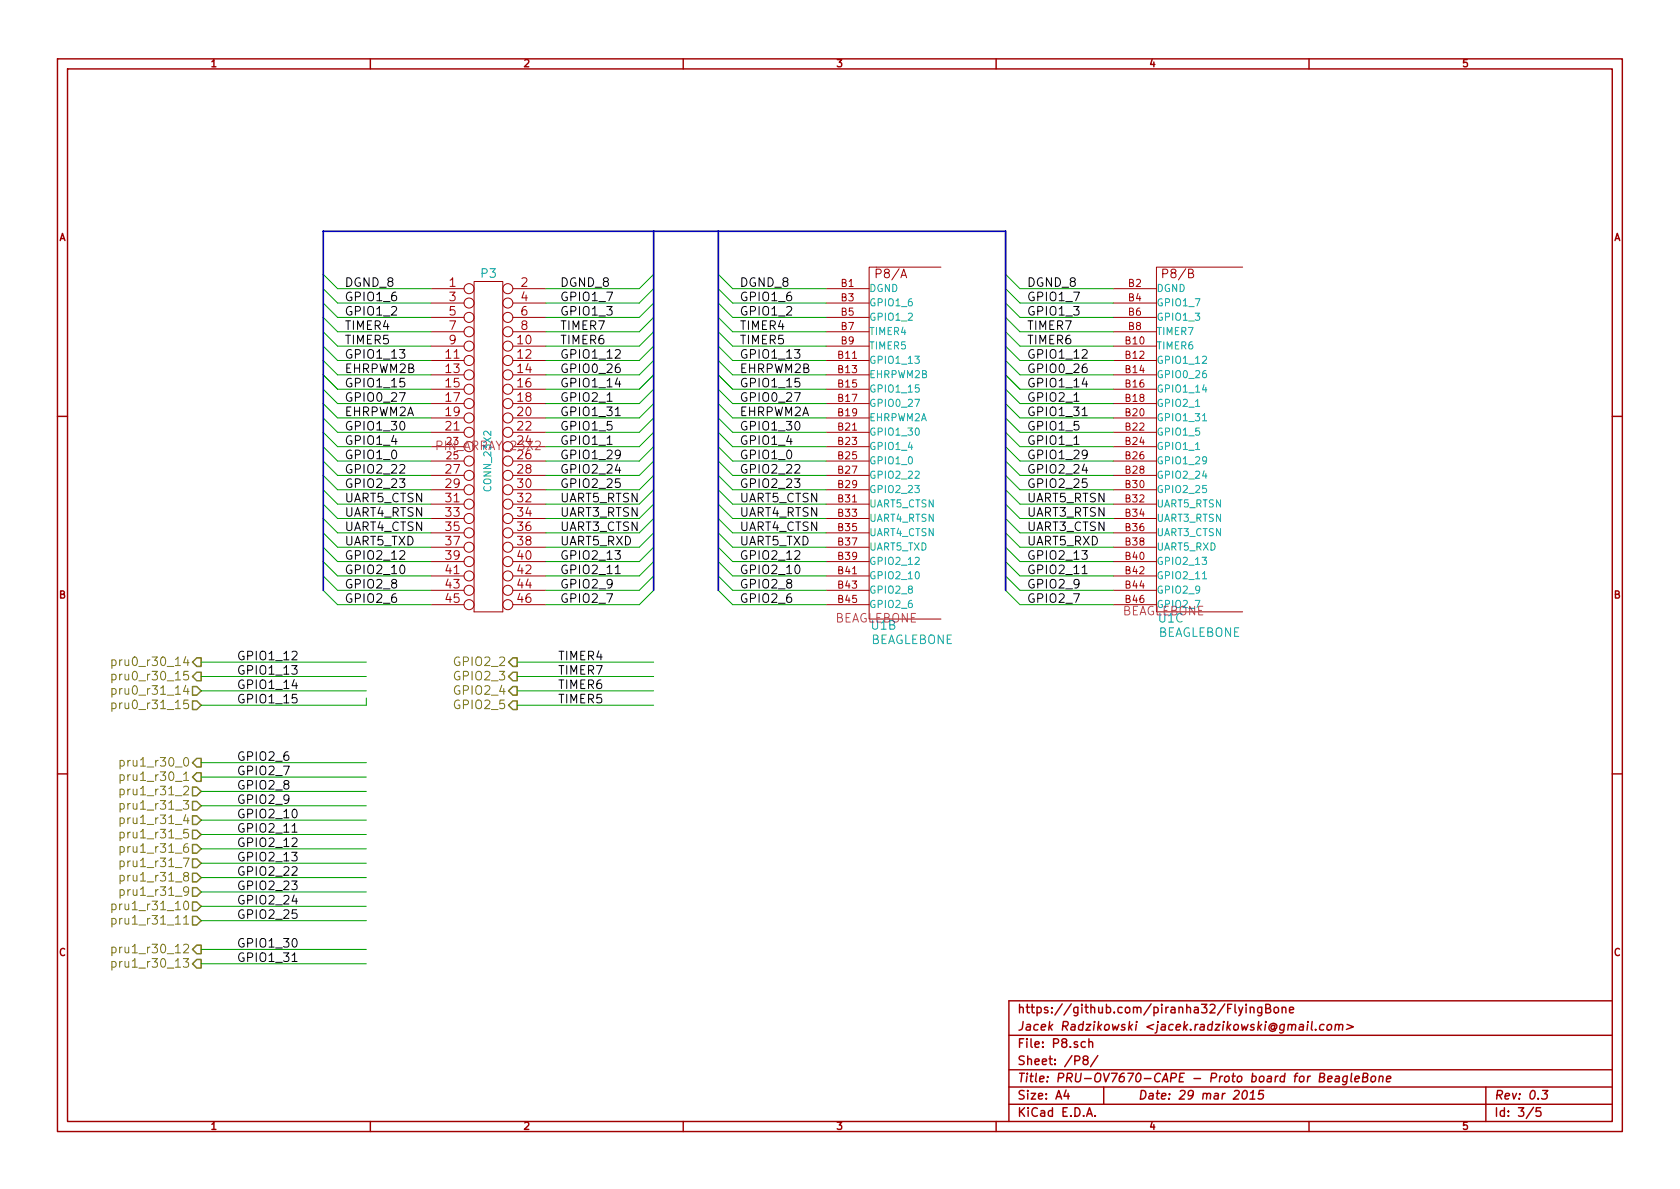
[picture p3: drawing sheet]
<svg xmlns="http://www.w3.org/2000/svg" width="297mm" height="210mm" viewBox="0 0 297 210" stroke-linecap="round" stroke-linejoin="round" font-family="sans-serif">
<g fill="none" stroke="#a00000" stroke-width=".25">
<path d="M10.2 10.4h276.6v189.7h-276.6zM11.9 12.2h273.2v186.1h-273.2zM65.5 10.4v1.8M120.8 10.4v1.8M176.1 10.4v1.8M231.4 10.4v1.8M10.2 73.6h1.7M285.1 73.6h1.7M10.2 136.8h1.7M285.1 136.8h1.7M218.4 177.6v1.3l.2 .2M219 178.1l.4 1"/>
<path d="M219.7 178.1l-.5 1.4-.2 .1M220.3 177.6v.1M220.3 178.1v1M221.1 178.3v-.1a.36 .36 0 0 1 .6 .1v.8M221.1 178.1v1M223.1 178.1v1.2l-.3 .3-.4-.1M223.1 178.2a.48 .48 0 0 0-.7 .1v.7l.3 .1 .4-.1M223.8 178.3h.5l.2-.1 .1-.3-.1-.2-.7-.1v1.5h.6l.3-.3a.41 .41 0 0 0-.4-.5M225.3 178.3l.3-.2 .4 .2v.7l-.2 .1-.5-.1zM226.7 178.3l.1-.1a.36 .36 0 0 1 .6 .1v.8M226.7 178.1v1M228 178.6l.7-.1v-.3l-.5-.1-.2 .2 .1 .7h.6"/>
<path d="M285.1 177h-106.7v21.3M65.5 198.3v1.8M120.8 198.3v1.8M176.1 198.3v1.8M178.4 183.1h106.7M178.4 189.2h106.7M178.4 195.3h106.7M178.4 192.2h106.7M188.5 192.8l-.4 1h1M188.8 193.3v1.1M191.8 187.4l-.3-.3 .1-.2a.48 .48 0 0 1 .7 0l.1 .2-.2 .2-.4 .1-.3 .3 .1 .4 .2 .2h.3l.3-.3v-.3l-.3-.3M191.9 184.3a.48 .48 0 0 0-.7 0v.8l.3 .1 .4-.1"/>
<path d="M192.1 197.4l.5-1.5 .5 1.5M192.3 197h.7M192.5 184.3h.1a.36 .36 0 0 1 .6 .1v.8M192.5 183.7v1.5M193.6 197.3v.1M194.1 186.7l-1.3 1.9M195.1 192.2v3.1M219.9 193l.3-.2a.88 .88 0 0 1-.3 1.6l-.3-.3a1.19 1.19 0 0 1 .3-1.1zM221 194.4h.9M221.1 193.3l.5-.5-.2 1.6M223.4 192.8h-.7l-.2 .8 .3-.2 .5 .1 .1 .2-.2 .5-.2 .2-.6-.2M229.8 181.2h.6v1"/>
<path d="M230.5 181.5a.69 .69 0 0 0-.8 .3v.3l.2 .1 .5-.1M231.2 181.1l-.1 1.1M231.3 180.6v.2M231.4 198.3v1.8M232 180.6l-.1 1.4 .2 .2M232.6 182v.2M233.3 190.5l.7-.1 .2-.2v-.3l-.3-.1h-.5l-.2 1.5h.6l.3-.1 .1-.4-.3-.3M234.1 181.2l-.1-.1a.52 .52 0 0 0-.7 .4v.5l.3 .2 .4-.1M234.7 190.8l.8-.1v-.3h-.6l-.2 .7 .2 .2 .5-.1M234.7 181.3l.3-.2 .4 .2-.1 .7-.2 .2-.5-.2zM236.1 181.3l.3-.2 .3 .1v1M236.1 181.1l-.1 1.1"/>
<path d="M236.2 190.4h.6l-.1 .9M236.8 181.4a.35 .35 0 0 1 .3-.3 .35 .35 0 0 1 .3 .3l-.1 .8M236.8 190.7a.69 .69 0 0 0-.8 .3l.1 .2 .1 .1 .5-.1M238.2 181.1l1.1 .5-1.3 .4M238.2 190.4l-.1-.1a.52 .52 0 0 0-.7 .3v.6l.3 .1 .4-.1M238.2 190.3l-.1 1.2-.4 .3-.3-.1M239 189.8l-.2 1.3 .2 .2M239.6 190.8l.7-.1v-.3h-.6l-.2 .7 .3 .2 .4-.1M241 190.5l.7-.1 .1-.2v-.3l-.2-.1h-.5l-.2 1.5h.6l.2-.1 .1-.4-.3-.3M242.5 190.4l.3-.1 .4 .1v.6l-.4 .3-.4-.1zM243.9 190.4l.2-.1 .4 .1-.1 .9M243.9 190.3l-.1 1"/>
<path d="M245.1 190.8l.8-.1-.1-.3h-.5l-.2 .7 .2 .2 .4-.1M262.7 192.2v6.1M271.1 195.8l-1.3 2M272.4 195.9h-.7l-.1 .7 .2-.1h.5l.2 .3-.1 .5-.2 .1-.6-.1M272.7 192.8h1l-.6 .6 .4 .1 .1 .2-.1 .4-.3 .3-.6-.2"/>
</g>
<path d="M108.8 73.5h.9M191.3 73.5h.9M108.8 101.4h.9M191.3 101.4h.9M51.6 147.2h.9M51.6 170h.9" fill="none" stroke="#000" stroke-width=".18"/>
<g fill="none" stroke="#00a000" stroke-width=".18">
<path d="M57.1 51l2.6 2.6h16.5M57.1 53.6l2.6 2.5h16.5M57.1 58.7l2.6 2.5h16.5M57.1 56.1l2.6 2.6h16.5M57.1 48.5l2.6 2.5h16.5M115.6 51l-2.6 2.6h-16.5M115.6 53.6l-2.6 2.5h-16.5M115.6 58.7l-2.6 2.5h-16.5M115.6 56.1l-2.6 2.6h-16.5M115.6 48.5l-2.6 2.5h-16.5M127 48.5l2.5 2.5h16.5M127 56.1l2.5 2.6h16.5"/>
<path d="M127 58.7l2.5 2.5h16.5M127 53.6l2.5 2.5h16.5M127 51l2.5 2.6h16.5M177.8 51l2.5 2.6h16.5M177.8 53.6l2.5 2.5h16.5M177.8 58.7l2.5 2.5h16.5M177.8 56.1l2.5 2.6h16.5M177.8 48.5l2.5 2.5h16.5M57.1 71.4l2.6 2.5h16.5M57.1 73.9l2.6 2.5h16.5M57.1 68.8l2.6 2.6h16.5M57.1 66.3l2.6 2.5h16.5"/>
<path d="M57.1 76.4l2.6 2.6h16.5M57.1 79l2.6 2.5h16.5M57.1 63.7l2.6 2.6h16.5M57.1 61.2l2.6 2.5h16.5M115.6 71.4l-2.6 2.5h-16.5M115.6 73.9l-2.6 2.5h-16.5M115.6 68.8l-2.6 2.6h-16.5M115.6 66.3l-2.6 2.5h-16.5M115.6 76.4l-2.6 2.6h-16.5M115.6 79l-2.6 2.5h-16.5M115.6 63.7l-2.6 2.6h-16.5M115.6 61.2l-2.6 2.5h-16.5"/>
<path d="M127 61.2l2.5 2.5h16.5M127 63.7l2.5 2.6h16.5M127 66.3l2.5 2.5h16.5M127 79l2.5 2.5h16.5M127 76.4l2.5 2.6h16.5M127 68.8l2.5 2.6h16.5M127 73.9l2.5 2.5h16.5M127 71.4l2.5 2.5h16.5M177.8 71.4l2.5 2.5h16.5M177.8 73.9l2.5 2.5h16.5M177.8 68.8l2.5 2.6h16.5M177.8 66.3l2.5 2.5h16.5"/>
<path d="M177.8 76.4l2.5 2.6h16.5M177.8 79l2.5 2.5h16.5M177.8 63.7l2.5 2.6h16.5M177.8 61.2l2.5 2.5h16.5M57.1 99.3l2.6 2.5h16.5M57.1 96.8l2.6 2.5h16.5M57.1 86.6l2.6 2.5h16.5M57.1 89.1l2.6 2.6h16.5M57.1 94.2l2.6 2.6h16.5M57.1 91.7l2.6 2.5h16.5M57.1 84.1l2.6 2.5h16.5M57.1 81.5l2.6 2.6h16.5"/>
<path d="M115.6 99.3l-2.6 2.5h-16.5M115.6 96.8l-2.6 2.5h-16.5M115.6 86.6l-2.6 2.5h-16.5M115.6 89.1l-2.6 2.6h-16.5M115.6 94.2l-2.6 2.6h-16.5M115.6 91.7l-2.6 2.5h-16.5M115.6 84.1l-2.6 2.5h-16.5M115.6 81.5l-2.6 2.6h-16.5M127 81.5l2.5 2.6h16.5M127 84.1l2.5 2.5h16.5M127 91.7l2.5 2.5h16.5M127 94.2l2.5 2.6h16.5"/>
<path d="M127 89.1l2.5 2.6h16.5M127 86.6l2.5 2.5h16.5M127 96.8l2.5 2.5h16.5M127 99.3l2.5 2.5h16.5M177.8 99.3l2.5 2.5h16.5M177.8 96.8l2.5 2.5h16.5M177.8 86.6l2.5 2.5h16.5M177.8 89.1l2.5 2.6h16.5M177.8 94.2l2.5 2.6h16.5M177.8 91.7l2.5 2.5h16.5M177.8 84.1l2.5 2.5h16.5M177.8 81.5l2.5 2.6h16.5"/>
<path d="M35.6 117.1h29.2M35.6 119.6h29.2M57.1 101.8l2.6 2.6h16.5M57.1 104.4l2.6 2.5h16.5M91.4 117.1h24.2M91.4 119.6h24.2M115.6 101.8l-2.6 2.6h-16.5M115.6 104.4l-2.6 2.5h-16.5M127 104.4l2.5 2.5h16.5M127 101.8l2.5 2.6h16.5M177.8 101.8l2.5 2.6h16.5M177.8 104.4l2.5 2.5h16.5"/>
<path d="M35.6 122.2h29.2M35.6 134.9h29.2M35.6 137.4h29.2M35.6 139.9h29.2M64.8 123.4v1.3h-29.2M91.4 122.2h24.2M91.4 124.7h24.2M35.6 142.5h29.2M35.6 145h29.2M35.6 147.6h29.2M35.6 150.1h29.2M35.6 152.6h29.2"/>
<path d="M35.6 157.7h29.2M35.6 155.2h29.2M35.6 160.3h29.2M35.6 162.8h29.2M35.6 167.9h29.2M35.6 170.4h29.2"/>
</g>
<g fill="none" stroke="#a00000" stroke-width=".18">
<path d="M76.2 51h5.8M76.2 53.6h5.8M76.2 56.1h5.8M76.2 58.7h5.8M83.8 49.8h5.1v58.4h-5.1zM90.7 51h5.8M90.7 53.6h5.8M90.7 56.1h5.8M90.7 58.7h5.8M146 51h7.7M146 53.6h7.7M146 56.1h7.7"/>
<path d="M146 58.7h7.7M166.4 47.2h-12.7v62.3h12.7M196.8 51h7.7M196.8 53.6h7.7M196.8 56.1h7.7M196.8 58.7h7.7M219.7 47.2h-15.2v61h15.2M76.2 61.2h5.8M76.2 73.9h5.8M76.2 63.7h5.8M76.2 76.4h5.8M76.2 66.3h5.8"/>
<path d="M76.2 79h5.8M76.2 68.8h5.8M76.2 71.4h5.8M90.7 61.2h5.8M90.7 73.9h5.8M90.7 63.7h5.8M90.7 76.4h5.8M90.7 66.3h5.8M90.7 79h5.8M90.7 68.8h5.8M90.7 71.4h5.8M146 61.2h7.7"/>
<path d="M146 73.9h7.7M146 63.7h7.7M146 76.4h7.7M146 66.3h7.7M146 79h7.7M146 68.8h7.7M146 71.4h7.7M196.8 61.2h7.7M196.8 73.9h7.7M196.8 63.7h7.7M196.8 76.4h7.7M196.8 66.3h7.7"/>
<path d="M196.8 79h7.7M196.8 68.8h7.7M196.8 71.4h7.7M76.2 86.6h5.8M76.2 99.3h5.8M76.2 89.1h5.8M76.2 91.7h5.8M76.2 81.5h5.8M76.2 94.2h5.8M76.2 84.1h5.8M76.2 96.8h5.8M90.7 86.6h5.8"/>
<path d="M90.7 99.3h5.8M90.7 89.1h5.8M90.7 91.7h5.8M90.7 81.5h5.8M90.7 94.2h5.8M90.7 84.1h5.8M90.7 96.8h5.8M146 86.6h7.7M146 99.3h7.7M146 89.1h7.7M146 91.7h7.7M146 81.5h7.7"/>
<path d="M146 94.2h7.7M146 84.1h7.7M146 96.8h7.7M196.8 86.6h7.7M196.8 99.3h7.7M196.8 89.1h7.7M196.8 91.7h7.7M196.8 81.5h7.7M196.8 94.2h7.7M196.8 84.1h7.7M196.8 96.8h7.7M76.2 101.8h5.8"/>
<path d="M76.2 104.4h5.8M76.2 106.9h5.8M90.7 101.8h5.8M90.7 104.4h5.8M90.7 106.9h5.8M146 101.8h7.7M146 104.4h7.7M146 106.9h7.7M196.8 101.8h7.7M196.8 104.4h7.7M196.8 106.9h7.7"/>
<circle cx="82.9" cy="53.6" r=".89"/>
<circle cx="82.9" cy="51" r=".89"/>
<circle cx="82.9" cy="56.1" r=".89"/>
<circle cx="82.9" cy="58.7" r=".89"/>
<circle cx="89.8" cy="53.6" r=".89"/>
<circle cx="89.8" cy="51" r=".89"/>
<circle cx="89.8" cy="56.1" r=".89"/>
<circle cx="89.8" cy="58.7" r=".89"/>
<circle cx="82.9" cy="76.4" r=".89"/>
<circle cx="82.9" cy="73.9" r=".89"/>
<circle cx="82.9" cy="63.7" r=".89"/>
<circle cx="82.9" cy="68.8" r=".89"/>
<circle cx="82.9" cy="61.2" r=".89"/>
<circle cx="82.9" cy="66.3" r=".89"/>
<circle cx="82.9" cy="71.4" r=".89"/>
<circle cx="89.8" cy="66.3" r=".89"/>
<circle cx="89.8" cy="71.4" r=".89"/>
<circle cx="89.8" cy="63.7" r=".89"/>
<circle cx="89.8" cy="73.9" r=".89"/>
<circle cx="89.8" cy="68.8" r=".89"/>
<circle cx="89.8" cy="61.2" r=".89"/>
<circle cx="89.8" cy="76.4" r=".89"/>
<circle cx="82.9" cy="89.1" r=".89"/>
<circle cx="82.9" cy="96.8" r=".89"/>
<circle cx="82.9" cy="81.5" r=".89"/>
<circle cx="82.9" cy="84.1" r=".89"/>
<circle cx="82.9" cy="86.6" r=".89"/>
<circle cx="82.9" cy="94.2" r=".89"/>
<circle cx="82.9" cy="99.3" r=".89"/>
<circle cx="82.9" cy="91.7" r=".89"/>
<circle cx="89.8" cy="89.1" r=".89"/>
<circle cx="89.8" cy="81.5" r=".89"/>
<circle cx="89.8" cy="84.1" r=".89"/>
<circle cx="89.8" cy="91.7" r=".89"/>
<circle cx="89.8" cy="86.6" r=".89"/>
<circle cx="89.8" cy="99.3" r=".89"/>
<circle cx="89.8" cy="96.8" r=".89"/>
<circle cx="89.8" cy="94.2" r=".89"/>
<circle cx="82.9" cy="106.9" r=".89"/>
<circle cx="82.9" cy="104.4" r=".89"/>
<circle cx="82.9" cy="101.8" r=".89"/>
<circle cx="89.8" cy="104.4" r=".89"/>
<circle cx="89.8" cy="106.9" r=".89"/>
<circle cx="89.8" cy="101.8" r=".89"/>
</g>
<path d="M212.6 74.4h.7M212.6 102.4h.7" fill="none" stroke="#00a0a0" stroke-width=".18"/>
<g fill="none" stroke="#808000" stroke-width=".18">
<path d="M19.8 119.3a.48 .48 0 0 1 .6 .1v.7l-.2 .1h-.4M19.8 116.8a.48 .48 0 0 1 .6 0v.8l-.2 .1-.4-.1M19.8 116.7v1.5M19.8 119.2v1.5M19.8 121.8a.48 .48 0 0 1 .6 .1v.8l-.2 .1-.4-.1M19.8 124.4a.48 .48 0 0 1 .6 .1v.7l-.2 .1-.4-.1M19.8 121.8v1.5M19.8 124.3v1.5M21.2 134.5a.48 .48 0 0 1 .7 .1v.8l-.2 .1-.5-.1M21.2 137.1a.48 .48 0 0 1 .7 .1v.7l-.2 .1-.5-.1M21.2 139.6a.48 .48 0 0 1 .7 .1v.7l-.2 .2-.5-.1M21.2 134.5v1.5"/>
<path d="M21.2 137v1.5M21.2 139.5v1.6M19.8 159.9a.48 .48 0 0 1 .6 .1v.8l-.2 .1-.4-.1M19.8 159.9v1.5M21.2 142.2a.48 .48 0 0 1 .7 0v.8l-.2 .1-.5-.1M21.2 144.7a.48 .48 0 0 1 .7 .1v.7l-.2 .1h-.5M21.2 147.2a.48 .48 0 0 1 .7 .1v.8l-.2 .1-.5-.1M21.2 149.8a.48 .48 0 0 1 .7 .1v.7l-.2 .1-.5-.1M21.2 152.3a.48 .48 0 0 1 .7 .1v.7l-.2 .2-.5-.1M21.2 154.9a.48 .48 0 0 1 .7 0v.8l-.2 .1-.5-.1M21.2 157.4a.48 .48 0 0 1 .7 .1v.7l-.2 .1h-.5M21.2 142.1v1.5"/>
<path d="M21.2 144.6v1.5M21.2 147.2v1.5M21.2 149.7v1.5M21.2 152.2v1.6M21.2 154.8v1.5M21.2 157.3v1.5M19.8 162.5a.48 .48 0 0 1 .6 .1v.7l-.2 .1-.4-.1M19.8 167.6a.48 .48 0 0 1 .6 0v.8l-.2 .1-.4-.1M19.8 170.1a.48 .48 0 0 1 .6 .1v.7l-.2 .1h-.4M19.8 162.4v1.5M19.8 167.5v1.5M19.8 170v1.5"/>
</g>
<g fill="none" stroke="#808000" stroke-width=".25">
<path d="M34.8 118.9h.8v1.5h-.8l-.8-.8zM34.8 116.3h.8v1.6h-.8l-.8-.8zM90.7 116.3h.7v1.6h-.7l-.8-.8zM90.7 118.9h.7v1.5h-.7l-.8-.8zM34 121.4h.8l.8 .8-.8 .7h-.8zM34 123.9h.8l.8 .8-.8 .8h-.8zM34 134.9l.8-.8h.8v1.5h-.8zM34 139.2h.8l.8 .7-.8 .8h-.8zM34.8 136.6h.8v1.6h-.8l-.8-.8zM89.9 124.7l.8-.8h.7v1.6h-.7zM90.7 121.4h.7v1.5h-.7l-.8-.7zM34 141.7h.8l.8 .8-.8 .8h-.8z"/>
<path d="M34 144.3h.8l.8 .7-.8 .8h-.8zM34 146.8h.8l.8 .8-.8 .7h-.8zM34 149.3h.8l.8 .8-.8 .8h-.8zM34 151.9h.8l.8 .7-.8 .8h-.8zM34 154.4h.8l.8 .8-.8 .8h-.8zM34 157h.8l.8 .7-.8 .8h-.8zM34 159.5h.8l.8 .8-.8 .7h-.8zM34 162h.8l.8 .8-.8 .8h-.8zM34 170.4l.8-.7h.8v1.5h-.8zM34.8 167.1h.8v1.6h-.8l-.8-.8z"/>
</g>
<path d="M115.6 40.9v63.5M127 40.9v63.5M57.1 104.4v-63.5h120.7v63.5" fill="none" stroke="#0000c0" stroke-width=".3"/>
<g font-size="2.1">
<text x="61" y="53.3">GPIO1_6</text>
<text x="61" y="50.8">DGND_8</text>
<text x="99.1" y="53.3">GPIO1_7</text>
<text x="99.1" y="50.8">DGND_8</text>
<text x="130.8" y="53.3">GPIO1_6</text>
<text x="130.8" y="50.8">DGND_8</text>
<text x="181.6" y="53.3">GPIO1_7</text>
<text x="181.6" y="50.8">DGND_8</text>
<text x="61" y="58.4">TIMER4</text>
<text x="61" y="55.9">GPIO1_2</text>
<text x="99.1" y="58.4">TIMER7</text>
<text x="99.1" y="55.9">GPIO1_3</text>
<text x="130.8" y="58.4">TIMER4</text>
<text x="130.8" y="55.9">GPIO1_2</text>
<text x="181.6" y="58.4">TIMER7</text>
<text x="181.6" y="55.9">GPIO1_3</text>
<text x="61" y="63.5">GPIO1_13</text>
<text x="61" y="61">TIMER5</text>
<text x="99.1" y="63.5">GPIO1_12</text>
<text x="99.1" y="61">TIMER6</text>
<text x="130.8" y="63.5">GPIO1_13</text>
<text x="130.8" y="61">TIMER5</text>
<text x="181.6" y="63.5">GPIO1_12</text>
<text x="181.6" y="61">TIMER6</text>
<text x="61" y="71.1">GPIO0_27</text>
<text x="61" y="68.6">GPIO1_15</text>
<text x="61" y="66">EHRPWM2B</text>
<text x="99.1" y="71.1">GPIO2_1</text>
<text x="99.1" y="68.6">GPIO1_14</text>
<text x="99.1" y="66">GPIO0_26</text>
<text x="130.8" y="71.1">GPIO0_27</text>
<text x="130.8" y="68.6">GPIO1_15</text>
<text x="130.8" y="66">EHRPWM2B</text>
<text x="181.6" y="71.1">GPIO2_1</text>
<text x="181.6" y="68.6">GPIO1_14</text>
<text x="181.6" y="66">GPIO0_26</text>
<text x="61" y="76.2">GPIO1_30</text>
<text x="61" y="73.7">EHRPWM2A</text>
<text x="99.1" y="76.2">GPIO1_5</text>
<text x="99.1" y="73.7">GPIO1_31</text>
<text x="130.8" y="76.2">GPIO1_30</text>
<text x="130.8" y="73.7">EHRPWM2A</text>
<text x="181.6" y="76.2">GPIO1_5</text>
<text x="181.6" y="73.7">GPIO1_31</text>
<text x="61" y="83.8">GPIO2_22</text>
<text x="61" y="81.3">GPIO1_0</text>
<text x="61" y="78.7">GPIO1_4</text>
<text x="99.1" y="83.8">GPIO2_24</text>
<text x="99.1" y="81.3">GPIO1_29</text>
<text x="99.1" y="78.7">GPIO1_1</text>
<text x="130.8" y="83.8">GPIO2_22</text>
<text x="130.8" y="81.3">GPIO1_0</text>
<text x="130.8" y="78.7">GPIO1_4</text>
<text x="181.6" y="83.8">GPIO2_24</text>
<text x="181.6" y="81.3">GPIO1_29</text>
<text x="181.6" y="78.7">GPIO1_1</text>
<text x="61" y="88.9">UART5_CTSN</text>
<text x="61" y="86.4">GPIO2_23</text>
<text x="99.1" y="88.9">UART5_RTSN</text>
<text x="99.1" y="86.4">GPIO2_25</text>
<text x="130.8" y="88.9">UART5_CTSN</text>
<text x="130.8" y="86.4">GPIO2_23</text>
<text x="181.6" y="88.9">UART5_RTSN</text>
<text x="181.6" y="86.4">GPIO2_25</text>
<text x="61" y="94">UART4_CTSN</text>
<text x="61" y="91.4">UART4_RTSN</text>
<text x="99.1" y="94">UART3_CTSN</text>
<text x="99.1" y="91.4">UART3_RTSN</text>
<text x="130.8" y="94">UART4_CTSN</text>
<text x="130.8" y="91.4">UART4_RTSN</text>
<text x="181.6" y="94">UART3_CTSN</text>
<text x="181.6" y="91.4">UART3_RTSN</text>
<text x="61" y="101.6">GPIO2_10</text>
<text x="61" y="99.1">GPIO2_12</text>
<text x="61" y="96.5">UART5_TXD</text>
<text x="99.1" y="101.6">GPIO2_11</text>
<text x="99.1" y="99.1">GPIO2_13</text>
<text x="99.1" y="96.5">UART5_RXD</text>
<text x="130.8" y="101.6">GPIO2_10</text>
<text x="130.8" y="99.1">GPIO2_12</text>
<text x="130.8" y="96.5">UART5_TXD</text>
<text x="181.6" y="101.6">GPIO2_11</text>
<text x="181.6" y="99.1">GPIO2_13</text>
<text x="181.6" y="96.5">UART5_RXD</text>
<text x="61" y="106.7">GPIO2_6</text>
<text x="61" y="104.1">GPIO2_8</text>
<text x="99.1" y="106.7">GPIO2_7</text>
<text x="99.1" y="104.1">GPIO2_9</text>
<text x="130.8" y="106.7">GPIO2_6</text>
<text x="130.8" y="104.1">GPIO2_8</text>
<text x="181.6" y="106.7">GPIO2_7</text>
<text x="181.6" y="104.1">GPIO2_9</text>
<text x="41.9" y="116.8">GPIO1_12</text>
<text x="41.9" y="119.4">GPIO1_13</text>
<text x="98.9" y="116.8">TIMER4</text>
<text x="98.9" y="119.4">TIMER7</text>
<text x="41.9" y="121.9">GPIO1_14</text>
<text x="41.9" y="124.5">GPIO1_15</text>
<text x="98.9" y="121.9">TIMER6</text>
<text x="98.9" y="124.5">TIMER5</text>
<text x="41.9" y="134.6">GPIO2_6</text>
<text x="41.9" y="137.2">GPIO2_7</text>
<text x="41.9" y="139.7">GPIO2_8</text>
<text x="41.9" y="142.2">GPIO2_9</text>
<text x="41.9" y="144.8">GPIO2_10</text>
<text x="41.9" y="147.3">GPIO2_11</text>
<text x="41.9" y="149.9">GPIO2_12</text>
<text x="41.9" y="152.4">GPIO2_13</text>
<text x="41.9" y="154.9">GPIO2_22</text>
<text x="41.9" y="157.5">GPIO2_23</text>
<text x="41.9" y="160">GPIO2_24</text>
<text x="41.9" y="162.6">GPIO2_25</text>
<text x="41.9" y="167.6">GPIO1_30</text>
<text x="41.9" y="170.2">GPIO1_31</text>
</g>
<g font-size="2.1" fill="#a00000">
<text x="79.4" y="50.8">1</text>
<text x="79.4" y="53.3">3</text>
<text x="92.1" y="50.8">2</text>
<text x="92.1" y="53.3">4</text>
<text x="155.1" y="49.3">P8/A</text>
<text x="205.9" y="49.3">P8/B</text>
<text x="79.4" y="55.9">5</text>
<text x="79.4" y="58.4">7</text>
<text x="92.1" y="55.9">6</text>
<text x="92.1" y="58.4">8</text>
<text x="78.8" y="63.5">11</text>
<text x="79.4" y="61">9</text>
<text x="91.5" y="61">10</text>
<text x="91.5" y="63.5">12</text>
<text x="78.8" y="66">13</text>
<text x="78.8" y="68.6">15</text>
<text x="78.8" y="71.1">17</text>
<text x="91.5" y="66">14</text>
<text x="91.5" y="68.6">16</text>
<text x="91.5" y="71.1">18</text>
<text x="78.8" y="76.2">21</text>
<text x="78.8" y="73.7">19</text>
<text x="91.5" y="73.7">20</text>
<text x="91.5" y="76.2">22</text>
<text x="78.8" y="83.8">27</text>
<text x="91.5" y="78.7">24</text>
<text x="91.5" y="81.3">26</text>
<text x="91.5" y="83.8">28</text>
<text x="78.8" y="88.9">31</text>
<text x="78.8" y="86.4">29</text>
<text x="91.5" y="86.4">30</text>
<text x="91.5" y="88.9">32</text>
<text x="78.8" y="91.4">33</text>
<text x="78.8" y="94">35</text>
<text x="91.5" y="91.4">34</text>
<text x="91.5" y="94">36</text>
<text x="78.8" y="101.6">41</text>
<text x="78.8" y="96.5">37</text>
<text x="78.8" y="99.1">39</text>
<text x="91.5" y="99.1">40</text>
<text x="91.5" y="101.6">42</text>
<text x="91.5" y="96.5">38</text>
<text x="78.8" y="104.1">43</text>
<text x="78.8" y="106.7">45</text>
<text x="91.5" y="104.1">44</text>
<text x="91.5" y="106.7">46</text>
<text x="179.9" y="179.3">https://github.com/piranha32/FlyingBone</text>
<text x="179.9" y="185.4">File: P8.sch</text>
<text x="179.9" y="182.3">Jacek Radzikowski &lt;jacek.radzikowski@gmail.com&gt;</text>
<text x="179.9" y="191.5">Title: PRU-OV7670-CAPE - Proto board for BeagleBone</text>
<text x="179.9" y="188.4">Sheet: /P8/</text>
<text x="179.9" y="197.6">KiCad E.D.A.</text>
<text x="179.9" y="194.5">Size: A4</text>
<text x="201.2" y="194.5">Date: 29 mar 2015</text>
<text x="264.2" y="194.5">Rev: 0.3</text>
<text x="264.2" y="197.6">Id: 3/5</text>
</g>
<g font-size="2.1" fill="#00a0a0">
<text x="85.1" y="49.2">P3</text>
<text x="153.8" y="114">BEAGLEBONE</text>
<text x="204.6" y="112.7">BEAGLEBONE</text>
</g>
<g font-size="2.1" fill="#a000a0">
<text x="77.2" y="79.7">PIN_ARRAY_23X2</text>
<text x="147.4" y="110.2">BEAGLEBONE</text>
<text x="154.1" y="111.4">U1B</text>
<text x="198.2" y="108.9">BEAGLEBONE</text>
<text x="204.9" y="110.2">U1C</text>
</g>
<g font-size="2.1" fill="#808000">
<text x="21.1" y="117.9">pru0_r30_14</text>
<text x="80.7" y="117.9">GPIO2_2</text>
<text x="21.1" y="122.9">pru0_r31_14</text>
<text x="21.1" y="125.5">pru0_r31_15</text>
<text x="21.1" y="120.4">pru0_r30_15</text>
<text x="80.7" y="120.4">GPIO2_3</text>
<text x="80.7" y="122.9">GPIO2_4</text>
<text x="80.7" y="125.5">GPIO2_5</text>
<text x="22.3" y="135.6">pru1_r30_0</text>
<text x="22.3" y="138.2">pru1_r30_1</text>
<text x="22.3" y="140.7">pru1_r31_2</text>
<text x="22.3" y="143.3">pru1_r31_3</text>
<text x="22.3" y="145.8">pru1_r31_4</text>
<text x="22.3" y="148.3">pru1_r31_5</text>
<text x="22.3" y="150.9">pru1_r31_6</text>
<text x="22.3" y="153.4">pru1_r31_7</text>
<text x="22.3" y="156">pru1_r31_8</text>
<text x="21.1" y="161">pru1_r31_10</text>
<text x="22.3" y="158.5">pru1_r31_9</text>
<text x="21.1" y="163.6">pru1_r31_11</text>
<text x="21.1" y="168.7">pru1_r30_12</text>
<text x="21.1" y="171.2">pru1_r30_13</text>
</g>
<g font-size="1.8" fill="#a00000">
<text x="37.3" y="11.9">1</text>
<text x="92.7" y="11.9">2</text>
<text x="148" y="11.9">3</text>
<text x="203.3" y="11.9">4</text>
<text x="258.6" y="11.9">5</text>
<text x="10.4" y="42.7">A</text>
<text x="285.3" y="42.7">A</text>
<text x="148.7" y="50.8">B1</text>
<text x="148.7" y="53.3">B3</text>
<text x="199.5" y="50.8">B2</text>
<text x="199.5" y="53.3">B4</text>
<text x="148.7" y="55.9">B5</text>
<text x="148.7" y="58.4">B7</text>
<text x="199.5" y="55.9">B6</text>
<text x="199.5" y="58.4">B8</text>
<text x="148.2" y="63.5">B11</text>
<text x="148.7" y="61">B9</text>
<text x="199" y="61">B10</text>
<text x="199" y="63.5">B12</text>
<text x="148.2" y="66">B13</text>
<text x="148.2" y="68.6">B15</text>
<text x="148.2" y="71.1">B17</text>
<text x="199" y="66">B14</text>
<text x="199" y="68.6">B16</text>
<text x="199" y="71.1">B18</text>
<text x="148.2" y="76.2">B21</text>
<text x="148.2" y="73.7">B19</text>
<text x="199" y="73.7">B20</text>
<text x="199" y="76.2">B22</text>
<text x="79" y="78.7">23</text>
<text x="79" y="81.3">25</text>
<text x="148.2" y="78.7">B23</text>
<text x="148.2" y="81.3">B25</text>
<text x="148.2" y="83.8">B27</text>
<text x="199" y="78.7">B24</text>
<text x="199" y="81.3">B26</text>
<text x="199" y="83.8">B28</text>
<text x="148.2" y="88.9">B31</text>
<text x="148.2" y="86.4">B29</text>
<text x="199" y="86.4">B30</text>
<text x="199" y="88.9">B32</text>
<text x="148.2" y="91.4">B33</text>
<text x="148.2" y="94">B35</text>
<text x="199" y="91.4">B34</text>
<text x="199" y="94">B36</text>
<text x="148.2" y="101.6">B41</text>
<text x="148.2" y="96.5">B37</text>
<text x="148.2" y="99.1">B39</text>
<text x="199" y="99.1">B40</text>
<text x="199" y="101.6">B42</text>
<text x="199" y="96.5">B38</text>
<text x="10.4" y="105.9">B</text>
<text x="148.2" y="104.1">B43</text>
<text x="148.2" y="106.7">B45</text>
<text x="199" y="104.1">B44</text>
<text x="199" y="106.7">B46</text>
<text x="285.3" y="105.9">B</text>
<text x="10.4" y="169.1">C</text>
<text x="285.3" y="169.1">C</text>
<text x="37.3" y="199.8">1</text>
<text x="92.7" y="199.8">2</text>
<text x="148" y="199.8">3</text>
<text x="203.3" y="199.8">4</text>
<text x="258.6" y="199.8">5</text>
</g>
<g font-size="1.8" fill="#00a0a0">
<text x="153.7" y="51.7">DGND</text>
<text x="204.5" y="51.7">DGND</text>
<text x="153.7" y="54.2">GPIO1_6</text>
<text x="153.7" y="56.8">GPIO1_2</text>
<text x="153.7" y="59.3">TIMER4</text>
<text x="204.5" y="54.2">GPIO1_7</text>
<text x="204.5" y="56.8">GPIO1_3</text>
<text x="204.5" y="59.3">TIMER7</text>
<text x="153.7" y="61.8">TIMER5</text>
<text x="153.7" y="64.4">GPIO1_13</text>
<text x="204.5" y="61.8">TIMER6</text>
<text x="204.5" y="64.4">GPIO1_12</text>
<text x="153.7" y="66.9">EHRPWM2B</text>
<text x="153.7" y="69.5">GPIO1_15</text>
<text x="204.5" y="66.9">GPIO0_26</text>
<text x="204.5" y="69.5">GPIO1_14</text>
<text x="153.7" y="77.1">GPIO1_30</text>
<text x="153.7" y="72">GPIO0_27</text>
<text x="153.7" y="74.5">EHRPWM2A</text>
<text x="204.5" y="74.5">GPIO1_31</text>
<text x="204.5" y="77.1">GPIO1_5</text>
<text x="204.5" y="72">GPIO2_1</text>
<text x="153.7" y="79.6">GPIO1_4</text>
<text x="153.7" y="82.2">GPIO1_0</text>
<text x="204.5" y="79.6">GPIO1_1</text>
<text x="204.5" y="82.2">GPIO1_29</text>
<text x="153.7" y="89.8">UART5_CTSN</text>
<text x="153.7" y="84.7">GPIO2_22</text>
<text x="153.7" y="87.2">GPIO2_23</text>
<text x="204.5" y="87.2">GPIO2_25</text>
<text x="204.5" y="89.8">UART5_RTSN</text>
<text x="204.5" y="84.7">GPIO2_24</text>
<text x="153.7" y="92.3">UART4_RTSN</text>
<text x="153.7" y="94.9">UART4_CTSN</text>
<text x="204.5" y="92.3">UART3_RTSN</text>
<text x="204.5" y="94.9">UART3_CTSN</text>
<text x="153.7" y="97.4">UART5_TXD</text>
<text x="153.7" y="99.9">GPIO2_12</text>
<text x="204.5" y="99.9">GPIO2_13</text>
<text x="204.5" y="97.4">UART5_RXD</text>
<text x="153.7" y="102.5">GPIO2_10</text>
<text x="153.7" y="105">GPIO2_8</text>
<text x="153.7" y="107.6">GPIO2_6</text>
<text x="204.5" y="102.5">GPIO2_11</text>
<text x="204.5" y="105">GPIO2_9</text>
<text x="204.5" y="107.6">GPIO2_7</text>
</g>
<text font-size="1.8" fill="#a000a0" x="86.9" y="86.7" transform="rotate(-90 86.9 86.7)">CONN_23X2</text>
</svg>
